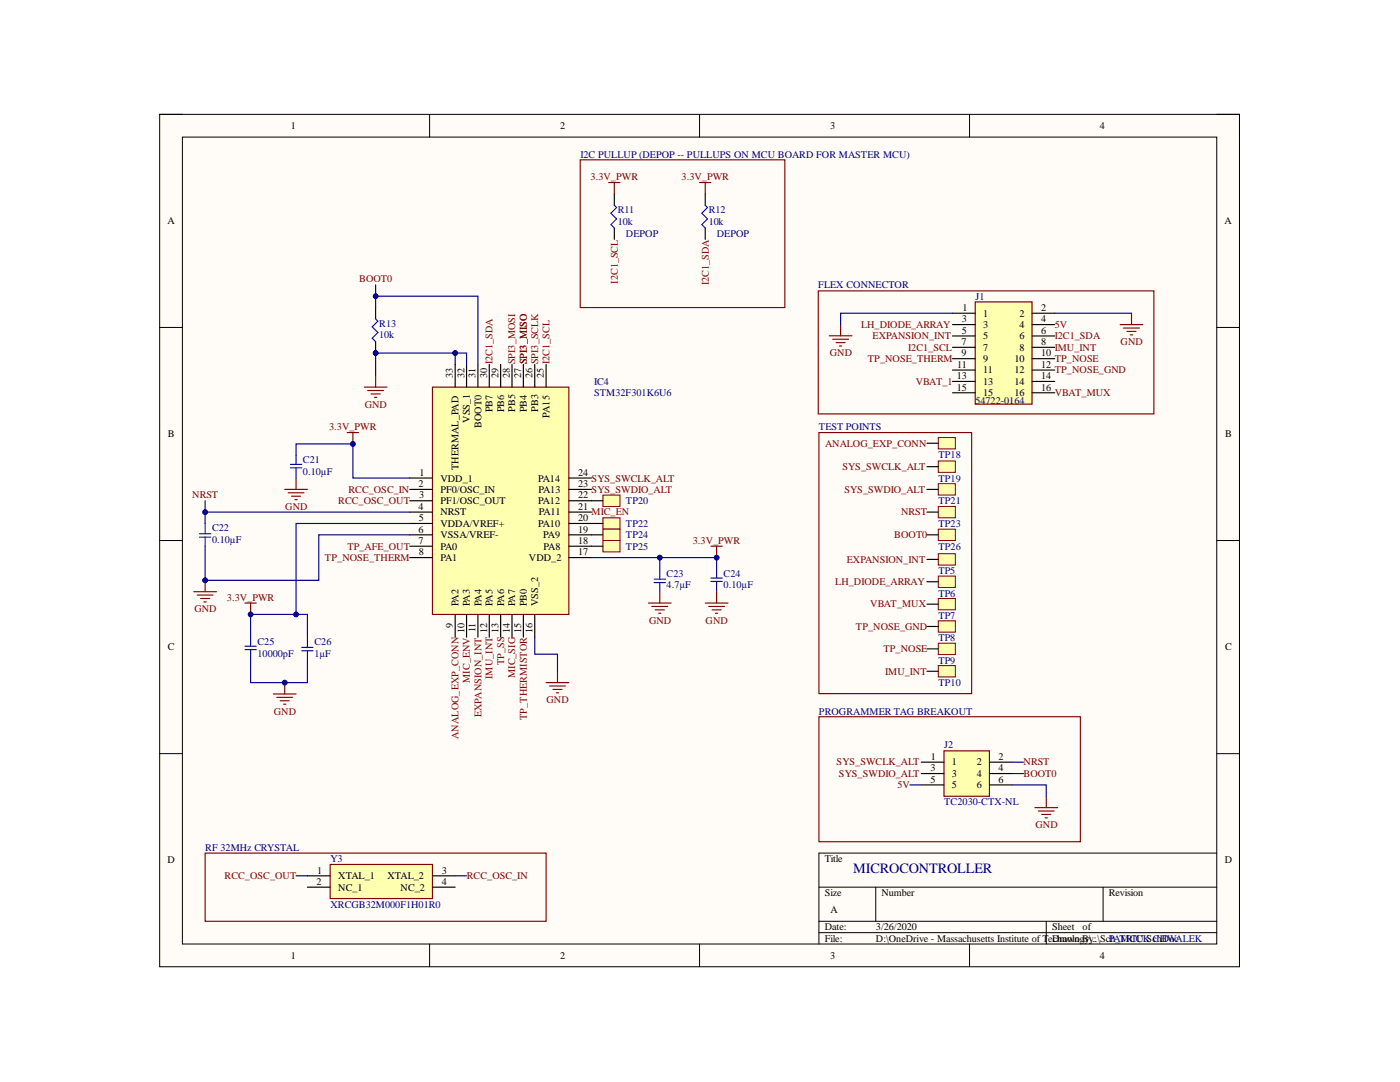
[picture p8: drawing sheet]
<svg xmlns="http://www.w3.org/2000/svg" width="279mm" height="216mm" viewBox="0 0 279 216" stroke-linecap="round" stroke-linejoin="round" font-family="sans-serif">
<path d="M31.9 22.8h215.5v170.1h-215.5z" fill-rule="evenodd" fill="#fffcf8"/>
<path d="M31.9 22.8h215.5v170.1h-215.5z" fill="none" stroke="#000" stroke-width=".2"/>
<path d="M36.4 27.4h206.4v161h-206.4z" fill-rule="evenodd" fill="#fffcf8"/>
<g fill="none" stroke="#000" stroke-width=".2">
<path d="M31.9 22.8h4.5M36.4 27.4h206.4v161h-206.4zM85.7 22.8v4.6M139.6 22.8v4.6M193.5 22.8v4.6M242.8 22.8h4.6v4.6M31.9 65.3h4.5M242.8 65.3h4.6M31.9 107.9h4.5M242.8 107.9h4.6M31.9 150.4h4.5M242.8 150.4h4.6"/>
<path d="M163.4 177h79.4M174.8 177v6.8M220.1 177v6.8M242.8 170.2h-79.4v18.2M85.7 188.4v4.5M139.6 188.4v4.5M163.4 183.8h79.4M163.4 186.1h79.4M193.5 188.4v4.5M208.8 183.8v4.6M247.4 188.4v4.5"/>
</g>
<path d="M86.3 77.2h27.2v45.4h-27.2z" fill-rule="evenodd" fill="#ffffb0"/>
<path d="M86.3 77.2h27.2v45.4h-27.2zM38.7 118.1h4.5M39.4 118.7h3.1M40 119.4h1.8M40.9 115.8v2.3M40.7 120.1h.5" fill="none" stroke="#800000" stroke-width=".23"/>
<g fill="none" stroke="#000" stroke-width=".23">
<path d="M90.8 72.7v4.5M93.1 72.7v4.5M95.4 72.7v4.5M97.6 72.7v4.5M99.9 72.7v4.5M102.2 72.7v4.5M104.5 72.7v4.5M106.7 72.7v4.5M109 72.7v4.5M81.8 95.4h4.5M81.8 97.7h4.5M81.8 99.9h4.5"/>
<path d="M113.5 95.4h4.6M113.5 97.7h4.6M113.5 99.9h4.6M81.8 102.2h4.5M81.8 104.5h4.5M81.8 106.7h4.5M81.8 109h4.5M81.8 111.3h4.5M113.5 102.2h4.6M113.5 104.5h4.6M113.5 106.7h4.6M113.5 109h4.6"/>
<path d="M113.5 111.3h4.6M90.8 122.6v4.5M93.1 122.6v4.5M95.4 122.6v4.5M97.6 122.6v4.5M99.9 122.6v4.5M102.2 122.6v4.5M104.5 122.6v4.5M106.7 122.6v4.5"/>
</g>
<circle cx="40.9" cy="115.8" r=".45" fill="#000080"/>
<circle cx="40.9" cy="115.8" r=".45" fill="none" stroke="#000080" stroke-width=".2"/>
<path d="M122.6 41l.5 .4-1.2 1.1 1.2 1.2-1.2 1.1 .7 .7M140.7 41l.5 .4-1.1 1.1 1.1 1.2-1.1 1.1 .6 .7M39.8 107.2h2.3M39.8 106.5h2.3M40.9 104.5v2M40.9 107.2v1.8" fill="none" stroke="#00f" stroke-width=".23"/>
<g fill="none" stroke="#800000" stroke-width=".23">
<path d="M115.8 31.9h40.8v29.5h-40.8zM121.5 36.4h2.2M122.6 36.4v2.3M139.6 36.4h2.3M140.7 36.4v2.3M72.7 77.2h4.5M73.4 77.9h3.2M74.1 78.6h1.8M74.7 79.3h.5M75 75v2.2M109 136.2h4.5M109.7 136.9h3.1"/>
<path d="M110.4 137.6h1.8M111 138.2h.5M111.3 133.9v2.3"/>
</g>
<path d="M122.6 38.7v2.3M140.7 38.7v2.3M122.6 45.5v2.3M140.7 45.5v2.3" fill="none" stroke="#000" stroke-width=".23"/>
<circle cx="75" cy="70.4" r=".45" fill="#000080"/>
<circle cx="75" cy="70.4" r=".45" fill="none" stroke="#000080" stroke-width=".2"/>
<path d="M75 61.4v2.2M75 68.2v2.2" fill="none" stroke="#000" stroke-width=".23"/>
<circle cx="75" cy="70.4" r=".45" fill="#000080"/>
<circle cx="75" cy="70.4" r=".45" fill="none" stroke="#000080" stroke-width=".2"/>
<path d="M75 63.6l.4 .5-1.1 1.1 1.1 1.2-1.1 1.1 .7 .7" fill="none" stroke="#00f" stroke-width=".23"/>
<path d="M65.9 172.5h20.4v6.8h-20.4z" fill-rule="evenodd" fill="#ffffb0"/>
<path d="M40.9 170.2h68.1v13.6h-68.1zM65.9 172.5h20.4v6.8h-20.4z" fill="none" stroke="#800000" stroke-width=".23"/>
<path d="M61.4 174.8h4.5M61.4 177h4.5M86.3 174.8h4.5M86.3 177h4.5" fill="none" stroke="#000" stroke-width=".23"/>
<path d="M188.4 149.8h9.1v9.1h-9.1z" fill-rule="evenodd" fill="#ffffb0"/>
<path d="M69.3 86.3h2.3M70.4 86.3v2.3M163.4 143h52.2v25h-52.2zM188.4 149.8h9.1v9.1h-9.1zM208.8 158.9v2.3M206.5 161.2h4.6M207.2 161.8h3.2M207.9 162.5h1.8M208.6 163.2h.4" fill="none" stroke="#800000" stroke-width=".23"/>
<path d="M183.9 152.1h4.5M183.9 154.4h4.5M183.9 156.6h4.5M197.5 152.1h4.5M197.5 154.4h4.5M197.5 156.6h4.5" fill="none" stroke="#000" stroke-width=".23"/>
<circle cx="70.4" cy="88.6" r=".45" fill="#000080"/>
<circle cx="70.4" cy="88.6" r=".45" fill="none" stroke="#000080" stroke-width=".2"/>
<path d="M58 92.7h2.2M58 93.3h2.2M59.1 90.8v1.9M59.1 93.3v2.1M141.9 115.3h2.2M141.9 116h2.2M143 113.5v1.8M143 116v2.1" fill="none" stroke="#00f" stroke-width=".23"/>
<path d="M56.8 97.7h4.6M57.5 98.3h3.2M58.2 99h1.8M58.9 99.7h.4M59.1 95.4v2.3M141.9 109h2.2M143 109v2.3M143 118.1v2.2M140.7 120.3h4.6M141.4 121h3.2M142.1 121.7h1.8M142.8 122.4h.4" fill="none" stroke="#800000" stroke-width=".23"/>
<circle cx="143" cy="111.3" r=".45" fill="#000080"/>
<circle cx="143" cy="111.3" r=".45" fill="none" stroke="#000080" stroke-width=".2"/>
<path d="M130.5 116.3h2.3M130.5 115.6h2.3M131.7 113.5v2.1M131.7 116.3v1.8M48.9 128.9h2.2M48.9 129.6h2.2M50 127.1v1.8M50 129.6v2.1" fill="none" stroke="#00f" stroke-width=".23"/>
<path d="M131.7 118.1v2.2M54.5 138.5h4.6M55.2 139.2h3.2M55.9 139.8h1.8M56.8 136.2v2.3M129.4 120.3h4.5M130.1 121h3.2M130.8 121.7h1.8M131.4 122.4h.5M56.6 140.5h.4" fill="none" stroke="#800000" stroke-width=".23"/>
<circle cx="56.8" cy="136.2" r=".45" fill="#000080"/>
<circle cx="56.8" cy="136.2" r=".45" fill="none" stroke="#000080" stroke-width=".2"/>
<path d="M48.9 120.3h2.2M50 120.3v2.3" fill="none" stroke="#800000" stroke-width=".23"/>
<circle cx="50" cy="122.6" r=".45" fill="#000080"/>
<circle cx="50" cy="122.6" r=".45" fill="none" stroke="#000080" stroke-width=".2"/>
<path d="M187.3 87.3h3.4v2.3h-3.4z" fill-rule="evenodd" fill="#ffffb0"/>
<path d="M187.3 87.3h3.4v2.3h-3.4z" fill="none" stroke="#800000" stroke-width=".2"/>
<path d="M185 88.4h2.3" fill="none" stroke="#000" stroke-width=".23"/>
<path d="M187.3 92h3.4v2.3h-3.4z" fill-rule="evenodd" fill="#ffffb0"/>
<path d="M187.3 92h3.4v2.3h-3.4z" fill="none" stroke="#800000" stroke-width=".2"/>
<path d="M185 93.1h2.3" fill="none" stroke="#000" stroke-width=".23"/>
<path d="M187.3 96.5h3.4v2.3h-3.4z" fill-rule="evenodd" fill="#ffffb0"/>
<path d="M187.3 96.5h3.4v2.3h-3.4z" fill="none" stroke="#800000" stroke-width=".2"/>
<path d="M185 97.7h2.3" fill="none" stroke="#000" stroke-width=".23"/>
<path d="M187.3 101.1h3.4v2.2h-3.4z" fill-rule="evenodd" fill="#ffffb0"/>
<path d="M187.3 101.1h3.4v2.2h-3.4z" fill="none" stroke="#800000" stroke-width=".2"/>
<path d="M185 102.2h2.3" fill="none" stroke="#000" stroke-width=".23"/>
<path d="M187.3 105.6h3.4v2.3h-3.4z" fill-rule="evenodd" fill="#ffffb0"/>
<path d="M187.3 105.6h3.4v2.3h-3.4z" fill="none" stroke="#800000" stroke-width=".2"/>
<path d="M185 106.7h2.3" fill="none" stroke="#000" stroke-width=".23"/>
<path d="M120.3 98.8h3.4v2.3h-3.4z" fill-rule="evenodd" fill="#ffffb0"/>
<path d="M120.3 98.8h3.4v2.3h-3.4z" fill="none" stroke="#800000" stroke-width=".2"/>
<path d="M118.1 99.9h2.2" fill="none" stroke="#000" stroke-width=".23"/>
<path d="M120.3 103.3h3.4v2.3h-3.4z" fill-rule="evenodd" fill="#ffffb0"/>
<path d="M120.3 103.3h3.4v2.3h-3.4z" fill="none" stroke="#800000" stroke-width=".2"/>
<path d="M118.1 104.5h2.2" fill="none" stroke="#000" stroke-width=".23"/>
<path d="M120.3 105.6h3.4v2.3h-3.4z" fill-rule="evenodd" fill="#ffffb0"/>
<path d="M120.3 105.6h3.4v2.3h-3.4z" fill="none" stroke="#800000" stroke-width=".2"/>
<path d="M118.1 106.7h2.2" fill="none" stroke="#000" stroke-width=".23"/>
<path d="M120.3 107.9h3.4v2.2h-3.4z" fill-rule="evenodd" fill="#ffffb0"/>
<path d="M120.3 107.9h3.4v2.2h-3.4z" fill="none" stroke="#800000" stroke-width=".2"/>
<path d="M118.1 109h2.2" fill="none" stroke="#000" stroke-width=".23"/>
<path d="M60.2 129.9h2.3M60.2 129.2h2.3M61.4 127.1v2.1M61.4 129.9v1.8" fill="none" stroke="#00f" stroke-width=".23"/>
<path d="M187.3 110.5h3.4v2.3h-3.4z" fill-rule="evenodd" fill="#ffffb0"/>
<path d="M187.3 110.5h3.4v2.3h-3.4z" fill="none" stroke="#800000" stroke-width=".2"/>
<path d="M185 111.6h2.3" fill="none" stroke="#000" stroke-width=".23"/>
<path d="M187.3 114.9h3.4v2.3h-3.4z" fill-rule="evenodd" fill="#ffffb0"/>
<path d="M187.3 114.9h3.4v2.3h-3.4z" fill="none" stroke="#800000" stroke-width=".2"/>
<path d="M185 116.1h2.3" fill="none" stroke="#000" stroke-width=".23"/>
<path d="M187.3 119.4h3.4v2.3h-3.4z" fill-rule="evenodd" fill="#ffffb0"/>
<path d="M187.3 119.4h3.4v2.3h-3.4z" fill="none" stroke="#800000" stroke-width=".2"/>
<path d="M185 120.5h2.3" fill="none" stroke="#000" stroke-width=".23"/>
<path d="M187.3 123.9h3.4v2.2h-3.4z" fill-rule="evenodd" fill="#ffffb0"/>
<path d="M187.3 123.9h3.4v2.2h-3.4z" fill="none" stroke="#800000" stroke-width=".2"/>
<path d="M185 125h2.3" fill="none" stroke="#000" stroke-width=".23"/>
<path d="M187.3 128.3h3.4v2.3h-3.4z" fill-rule="evenodd" fill="#ffffb0"/>
<path d="M187.3 128.3h3.4v2.3h-3.4z" fill="none" stroke="#800000" stroke-width=".2"/>
<path d="M185 129.5h2.3" fill="none" stroke="#000" stroke-width=".23"/>
<path d="M187.3 132.8h3.4v2.3h-3.4z" fill-rule="evenodd" fill="#ffffb0"/>
<path d="M187.3 132.8h3.4v2.3h-3.4z" fill="none" stroke="#800000" stroke-width=".2"/>
<path d="M185 133.9h2.3" fill="none" stroke="#000" stroke-width=".23"/>
<path d="M163.4 86.3h30.5v52.1h-30.5z" fill="none" stroke="#800000" stroke-width=".23"/>
<path d="M194.6 60.2h11.4v20.4h-11.4z" fill-rule="evenodd" fill="#ffffb0"/>
<path d="M163.3 58h67v24.6h-67zM165.5 67h4.5M166.2 67.7h3.2M166.9 68.4h1.8M167.5 69h.5M167.8 64.7v2.3M194.6 60.2h11.4v20.4h-11.4zM223.5 64.8h4.6M224.2 65.5h3.2M224.9 66.1h1.8M225.6 66.8h.4M225.8 62.5v2.3" fill="none" stroke="#800000" stroke-width=".23"/>
<g fill="none" stroke="#000" stroke-width=".23">
<path d="M190.1 62.5h4.5M190.1 64.8h4.5M190.1 67h4.5M190.1 69.3h4.5M190.1 71.6h4.5M190.1 73.8h4.5M190.1 76.1h4.5M190.1 78.4h4.5M206 62.5h4.5M206 64.8h4.5M206 67h4.5M206 69.3h4.5"/>
<path d="M206 71.6h4.5M206 73.8h4.5M206 76.1h4.5M206 78.4h4.5"/>
</g>
<path d="M210.5 62.5h15.3M81.8 106.7h-18.2v9.1h-22.7v-6.8" fill="none" stroke="#000080" stroke-width=".23"/>
<circle cx="40.9" cy="115.8" r=".45" fill="#000080"/>
<circle cx="40.9" cy="115.8" r=".45" fill="none" stroke="#000080" stroke-width=".2"/>
<path d="M81.8 102.2h-40.9v2.3" fill="none" stroke="#000080" stroke-width=".23"/>
<circle cx="40.9" cy="102.2" r=".45" fill="#000080"/>
<circle cx="40.9" cy="102.2" r=".45" fill="none" stroke="#000080" stroke-width=".2"/>
<path d="M50 131.7v4.5h11.4v-4.5" fill="none" stroke="#000080" stroke-width=".23"/>
<circle cx="56.8" cy="136.2" r=".45" fill="#000080"/>
<circle cx="56.8" cy="136.2" r=".45" fill="none" stroke="#000080" stroke-width=".2"/>
<path d="M50 127.1v-4.5h11.4v4.5" fill="none" stroke="#000080" stroke-width=".23"/>
<circle cx="50" cy="122.6" r=".45" fill="#000080"/>
<circle cx="50" cy="122.6" r=".45" fill="none" stroke="#000080" stroke-width=".2"/>
<circle cx="59.1" cy="122.6" r=".45" fill="#000080"/>
<circle cx="59.1" cy="122.6" r=".45" fill="none" stroke="#000080" stroke-width=".2"/>
<path d="M81.8 104.5h-22.7v18.1M59.1 174.8h2.3" fill="none" stroke="#000080" stroke-width=".23"/>
<circle cx="59.1" cy="122.6" r=".45" fill="#000080"/>
<circle cx="59.1" cy="122.6" r=".45" fill="none" stroke="#000080" stroke-width=".2"/>
<path d="M59.1 90.8v-2.2h11.3v6.8h11.4" fill="none" stroke="#000080" stroke-width=".23"/>
<circle cx="70.4" cy="88.6" r=".45" fill="#000080"/>
<circle cx="70.4" cy="88.6" r=".45" fill="none" stroke="#000080" stroke-width=".2"/>
<path d="M93.1 72.7v-2.3h-18.1v4.6" fill="none" stroke="#000080" stroke-width=".23"/>
<circle cx="75" cy="70.4" r=".45" fill="#000080"/>
<circle cx="75" cy="70.4" r=".45" fill="none" stroke="#000080" stroke-width=".2"/>
<circle cx="90.8" cy="70.4" r=".45" fill="#000080"/>
<circle cx="90.8" cy="70.4" r=".45" fill="none" stroke="#000080" stroke-width=".2"/>
<path d="M75 61.4v-2.3h20.4v13.6" fill="none" stroke="#000080" stroke-width=".23"/>
<circle cx="75" cy="59.1" r=".45" fill="#000080"/>
<circle cx="75" cy="59.1" r=".45" fill="none" stroke="#000080" stroke-width=".2"/>
<path d="M118.1 111.3h24.9v2.2M106.7 127.1v3.4h4.6v3.4M90.8 174.8h2.3" fill="none" stroke="#000080" stroke-width=".23"/>
<circle cx="131.7" cy="111.3" r=".45" fill="#000080"/>
<circle cx="131.7" cy="111.3" r=".45" fill="none" stroke="#000080" stroke-width=".2"/>
<circle cx="143" cy="111.3" r=".45" fill="#000080"/>
<circle cx="143" cy="111.3" r=".45" fill="none" stroke="#000080" stroke-width=".2"/>
<path d="M190.1 62.5h-22.3v2.2M40.9 99.9v2.3M181.6 156.6h2.3M202 156.6h6.8v2.3M202 154.4h2.3M202 152.1h2.3" fill="none" stroke="#000080" stroke-width=".23"/>
<circle cx="40.9" cy="102.2" r=".45" fill="#000080"/>
<circle cx="40.9" cy="102.2" r=".45" fill="none" stroke="#000080" stroke-width=".2"/>
<path d="M75 56.8v2.3" fill="none" stroke="#000080" stroke-width=".23"/>
<circle cx="75" cy="59.1" r=".45" fill="#000080"/>
<circle cx="75" cy="59.1" r=".45" fill="none" stroke="#000080" stroke-width=".2"/>
<path d="M90.8 70.4v2.3" fill="none" stroke="#000080" stroke-width=".23"/>
<circle cx="90.8" cy="70.4" r=".45" fill="#000080"/>
<circle cx="90.8" cy="70.4" r=".45" fill="none" stroke="#000080" stroke-width=".2"/>
<path d="M131.7 111.3v2.2" fill="none" stroke="#000080" stroke-width=".23"/>
<circle cx="131.7" cy="111.3" r=".45" fill="#000080"/>
<circle cx="131.7" cy="111.3" r=".45" fill="none" stroke="#000080" stroke-width=".2"/>
<text font-size="2.8" fill="#000080" x="170.3" y="174.1">MICROCONTROLLER</text>
<g font-size="2">
<text x="58" y="25.7">1</text>
<text x="111.8" y="25.7">2</text>
<text x="165.7" y="25.7">3</text>
<text x="219.5" y="25.7">4</text>
<text x="33.4" y="44.8">A</text>
<text x="244.4" y="44.8">A</text>
<text x="192" y="64.3">3</text>
<text x="192.1" y="62">1</text>
<text x="196.2" y="63.2">1</text>
<text x="196.2" y="65.4">3</text>
<text x="203.5" y="63.2">2</text>
<text x="203.5" y="65.4">4</text>
<text x="207.8" y="62">2</text>
<text x="207.8" y="64.3">4</text>
<text x="191.9" y="68.9">7</text>
<text x="191.9" y="71.1">9</text>
<text x="192" y="66.6">5</text>
<text x="196.2" y="67.7">5</text>
<text x="196.2" y="69.9">7</text>
<text x="203.5" y="67.7">6</text>
<text x="203.5" y="69.9">8</text>
<text x="207.8" y="66.6">6</text>
<text x="207.8" y="68.9">8</text>
<text x="207.8" y="71.1">10</text>
<text x="90.4" y="75.4" transform="rotate(-90 90.4 75.4)">33</text>
<text x="92.7" y="75.4" transform="rotate(-90 92.7 75.4)">32</text>
<text x="94.9" y="75.4" transform="rotate(-90 94.9 75.4)">31</text>
<text x="97.2" y="75.4" transform="rotate(-90 97.2 75.4)">30</text>
<text x="99.5" y="75.4" transform="rotate(-90 99.5 75.4)">29</text>
<text x="101.8" y="75.4" transform="rotate(-90 101.8 75.4)">28</text>
<text x="104" y="75.4" transform="rotate(-90 104 75.4)">27</text>
<text x="106.3" y="75.4" transform="rotate(-90 106.3 75.4)">26</text>
<text x="108.5" y="75.4" transform="rotate(-90 108.5 75.4)">25</text>
<text x="190.9" y="75.6">13</text>
<text x="190.9" y="77.9">15</text>
<text x="191" y="73.4">11</text>
<text x="196.2" y="72.3">9</text>
<text x="196.2" y="74.5">11</text>
<text x="196.2" y="76.8">13</text>
<text x="202.4" y="72.3">10</text>
<text x="202.4" y="74.5">12</text>
<text x="202.4" y="76.8">14</text>
<text x="207.8" y="73.4">12</text>
<text x="207.8" y="75.6">14</text>
<text x="207.8" y="77.9">16</text>
<text x="98.3" y="82.3" transform="rotate(-90 98.3 82.3)">PB7</text>
<text x="100.6" y="82.3" transform="rotate(-90 100.6 82.3)">PB6</text>
<text x="102.8" y="82.2" transform="rotate(-90 102.8 82.2)">PB5</text>
<text x="105.1" y="82.3" transform="rotate(-90 105.1 82.3)">PB4</text>
<text x="107.4" y="82.2" transform="rotate(-90 107.4 82.2)">PB3</text>
<text x="109.7" y="83.4" transform="rotate(-90 109.7 83.4)">PA15</text>
<text x="196.2" y="79">15</text>
<text x="202.4" y="79">16</text>
<text x="33.5" y="87.3">B</text>
<text x="93.8" y="84.4" transform="rotate(-90 93.8 84.4)">VSS_1</text>
<text x="96.1" y="85.4" transform="rotate(-90 96.1 85.4)">BOOT0</text>
<text x="244.5" y="87.3">B</text>
<text x="83.7" y="94.9">1</text>
<text x="91.5" y="93.8" transform="rotate(-90 91.5 93.8)">THERMAL_PAD</text>
<text x="115.4" y="94.9">24</text>
<text x="83.5" y="97.2">2</text>
<text x="83.5" y="101.8">4</text>
<text x="83.7" y="99.5">3</text>
<text x="87.9" y="96.1">VDD_1</text>
<text x="87.9" y="98.3">PF0/OSC_IN</text>
<text x="87.9" y="100.6">PF1/OSC_OUT</text>
<text x="107.4" y="96.1">PA14</text>
<text x="107.4" y="100.6">PA12</text>
<text x="107.4" y="98.3">PA13</text>
<text x="115.4" y="97.2">23</text>
<text x="115.4" y="99.5">22</text>
<text x="115.4" y="101.8">21</text>
<text x="83.5" y="106.3">6</text>
<text x="83.6" y="104">5</text>
<text x="87.9" y="102.8">NRST</text>
<text x="87.9" y="105.1">VDDA/VREF+</text>
<text x="87.9" y="107.4">VSSA/VREF-</text>
<text x="107.4" y="105.1">PA10</text>
<text x="107.5" y="102.8">PA11</text>
<text x="108.4" y="107.4">PA9</text>
<text x="115.4" y="104">20</text>
<text x="115.4" y="106.3">19</text>
<text x="83.5" y="108.5">7</text>
<text x="83.6" y="110.8">8</text>
<text x="87.9" y="109.7">PA0</text>
<text x="87.9" y="111.9">PA1</text>
<text x="105.6" y="111.9">VDD_2</text>
<text x="108.5" y="109.7">PA8</text>
<text x="115.4" y="108.5">18</text>
<text x="115.4" y="110.8">17</text>
<text x="90.4" y="125.3" transform="rotate(-90 90.4 125.3)">9</text>
<text x="91.5" y="121" transform="rotate(-90 91.5 121)">PA2</text>
<text x="93.8" y="121" transform="rotate(-90 93.8 121)">PA3</text>
<text x="96.1" y="121" transform="rotate(-90 96.1 121)">PA4</text>
<text x="98.3" y="121" transform="rotate(-90 98.3 121)">PA5</text>
<text x="100.6" y="121" transform="rotate(-90 100.6 121)">PA6</text>
<text x="102.8" y="121" transform="rotate(-90 102.8 121)">PA7</text>
<text x="105.1" y="121" transform="rotate(-90 105.1 121)">PB0</text>
<text x="107.4" y="121" transform="rotate(-90 107.4 121)">VSS_2</text>
<text x="33.5" y="129.8">C</text>
<text x="92.7" y="126.4" transform="rotate(-90 92.7 126.4)">10</text>
<text x="94.9" y="126.2" transform="rotate(-90 94.9 126.2)">11</text>
<text x="97.2" y="126.4" transform="rotate(-90 97.2 126.4)">12</text>
<text x="99.5" y="126.3" transform="rotate(-90 99.5 126.3)">13</text>
<text x="101.8" y="126.4" transform="rotate(-90 101.8 126.4)">14</text>
<text x="104" y="126.3" transform="rotate(-90 104 126.3)">15</text>
<text x="106.3" y="126.4" transform="rotate(-90 106.3 126.4)">16</text>
<text x="244.5" y="129.8">C</text>
<text x="185.7" y="153.9">3</text>
<text x="185.8" y="151.7">1</text>
<text x="190" y="152.7">1</text>
<text x="190" y="155">3</text>
<text x="194.9" y="152.7">2</text>
<text x="194.9" y="155">4</text>
<text x="199.3" y="151.7">2</text>
<text x="199.3" y="153.9">4</text>
<text x="185.7" y="156.2">5</text>
<text x="190" y="157.3">5</text>
<text x="194.9" y="157.3">6</text>
<text x="199.3" y="156.2">6</text>
<text x="33.4" y="172.3">D</text>
<text x="164.6" y="172">Title</text>
<text x="244.4" y="172.3">D</text>
<text x="63.2" y="176.6">2</text>
<text x="63.3" y="174.3">1</text>
<text x="67.5" y="175.4">XTAL_1</text>
<text x="67.5" y="177.7">NC_1</text>
<text x="77.3" y="175.4">XTAL_2</text>
<text x="80" y="177.7">NC_2</text>
<text x="88.2" y="174.3">3</text>
<text x="88.2" y="176.6">4</text>
<text x="164.6" y="178.9">Size</text>
<text x="175.9" y="178.9">Number</text>
<text x="221.3" y="178.9">Revision</text>
<text x="164.6" y="185.6">Date:</text>
<text x="165.7" y="182.2">A</text>
<text x="174.8" y="185.6">3/26/2020</text>
<text x="210" y="185.6">Sheet</text>
<text x="216.1" y="185.6">of</text>
<text x="58" y="191.3">1</text>
<text x="111.8" y="191.3">2</text>
<text x="164.6" y="187.9">File:</text>
<text x="165.7" y="191.3">3</text>
<text x="174.8" y="187.9">D:\OneDrive - Massachusetts Institute of T</text>
<text x="209.2" y="187.9">eDrawn y\..\ScPh_MCU.SchDoc</text>
<text x="210.1" y="187.9">chnologBy:</text>
<text x="219.5" y="191.3">4</text>
</g>
<g font-size="2" fill="#000080">
<text x="115.8" y="31.4">I2C PULLUP (DEPOP -- PULLUPS ON MCU BOARD FOR MASTER MCU)</text>
<text x="123.3" y="42.5">R11</text>
<text x="123.3" y="44.8">10k</text>
<text x="124.9" y="47.3">DEPOP</text>
<text x="141.4" y="42.5">R12</text>
<text x="141.4" y="44.8">10k</text>
<text x="143.1" y="47.3">DEPOP</text>
<text x="163.3" y="57.6">FLEX CONNECTOR</text>
<text x="194.7" y="59.8">J1</text>
<text x="75.7" y="65.2">R13</text>
<text x="75.7" y="67.5">10k</text>
<text x="118.6" y="76.8">IC4</text>
<text x="118.6" y="79">STM32F301K6U6</text>
<text x="194.7" y="80.6">54722-0164</text>
<text x="163.4" y="85.9">TEST POINTS</text>
<text x="60.5" y="92.4">C21</text>
<text x="60.5" y="94.7">0.10µF</text>
<text x="187.3" y="91.4">TP18</text>
<text x="124.9" y="100.6">TP20</text>
<text x="187.3" y="96.1">TP19</text>
<text x="187.3" y="100.6">TP21</text>
<text x="42.3" y="106">C22</text>
<text x="124.9" y="105.1">TP22</text>
<text x="124.9" y="107.4">TP24</text>
<text x="187.3" y="105.1">TP23</text>
<text x="42.3" y="108.3">0.10µF</text>
<text x="124.9" y="109.7">TP25</text>
<text x="187.3" y="109.7">TP26</text>
<text x="133" y="115.1">C23</text>
<text x="133" y="117.4">4.7µF</text>
<text x="144.4" y="115.1">C24</text>
<text x="144.4" y="117.4">0.10µF</text>
<text x="187.3" y="114.6">TP5</text>
<text x="187.3" y="119">TP6</text>
<text x="187.3" y="123.5">TP7</text>
<text x="51.4" y="128.7">C25</text>
<text x="51.4" y="131">10000pF</text>
<text x="62.8" y="128.7">C26</text>
<text x="62.8" y="131">1µF</text>
<text x="187.3" y="128">TP8</text>
<text x="187.3" y="132.4">TP9</text>
<text x="187.3" y="136.9">TP10</text>
<text x="163.4" y="142.6">PROGRAMMER TAG BREAKOUT</text>
<text x="188.4" y="149.4">J2</text>
<text x="188.4" y="160.7">TC2030-CTX-NL</text>
<text x="41" y="169.8">RF 32MHz CRYSTAL</text>
<text x="65.9" y="172">Y3</text>
<text x="65.9" y="181.1">XRCGB32M000F1H01R0</text>
<text x="222.2" y="187.9">ATRICK CHWALEK</text>
</g>
<g font-size="2" fill="#800000">
<text x="117.9" y="36">3.3V_PWR</text>
<text x="136" y="36">3.3V_PWR</text>
<text x="71.7" y="56.3">BOOT0</text>
<text x="123.3" y="56.6" transform="rotate(-90 123.3 56.6)">I2C1_SCL</text>
<text x="141.4" y="57" transform="rotate(-90 141.4 57)">I2C1_SDA</text>
<text x="171.8" y="65.4">LH_DIODE_ARRAY</text>
<text x="210.5" y="65.4">5V</text>
<text x="165.6" y="71.1">GND</text>
<text x="174.1" y="67.7">EXPANSION_INT</text>
<text x="181.3" y="69.9">I2C1_SCL</text>
<text x="210.5" y="69.9">IMU_INT</text>
<text x="210.5" y="67.7">I2C1_SDA</text>
<text x="223.6" y="68.9">GND</text>
<text x="98.3" y="72.7" transform="rotate(-90 98.3 72.7)">I2C1_SDA</text>
<text x="102.8" y="72.7" transform="rotate(-90 102.8 72.7)">SPI3_MOSI</text>
<text x="105.1" y="72.7" transform="rotate(-90 105.1 72.7)">SPI3_MISO</text>
<text x="107.4" y="72.7" transform="rotate(-90 107.4 72.7)">SPI3_SCLK</text>
<text x="109.7" y="72.7" transform="rotate(-90 109.7 72.7)">I2C1_SCL</text>
<text x="173.2" y="72.3">TP_NOSE_THERM</text>
<text x="182.7" y="76.8">VBAT_1</text>
<text x="210.5" y="74.5">TP_NOSE_GND</text>
<text x="210.5" y="72.3">TP_NOSE</text>
<text x="72.8" y="81.3">GND</text>
<text x="210.5" y="79">VBAT_MUX</text>
<text x="65.7" y="85.9">3.3V_PWR</text>
<text x="164.7" y="89.1">ANALOG_EXP_CONN</text>
<text x="168.1" y="93.8">SYS_SWCLK_ALT</text>
<text x="38.4" y="99.5">NRST</text>
<text x="56.9" y="101.8">GND</text>
<text x="67.5" y="100.6">RCC_OSC_OUT</text>
<text x="69.5" y="98.3">RCC_OSC_IN</text>
<text x="118.1" y="96.1">SYS_SWCLK_ALT</text>
<text x="118.1" y="98.3">SYS_SWDIO_ALT</text>
<text x="168.5" y="98.3">SYS_SWDIO_ALT</text>
<text x="118.1" y="102.8">MIC_EN</text>
<text x="178.5" y="107.4">BOOT0</text>
<text x="179.8" y="102.8">NRST</text>
<text x="64.9" y="111.9">TP_NOSE_THERM</text>
<text x="69.3" y="109.7">TP_AFE_OUT</text>
<text x="138.3" y="108.5">3.3V_PWR</text>
<text x="169" y="112.3">EXPANSION_INT</text>
<text x="45.3" y="119.9">3.3V_PWR</text>
<text x="166.7" y="116.7">LH_DIODE_ARRAY</text>
<text x="38.8" y="122.1">GND</text>
<text x="129.5" y="124.4">GND</text>
<text x="140.8" y="124.4">GND</text>
<text x="170.8" y="125.7">TP_NOSE_GND</text>
<text x="173.7" y="121.2">VBAT_MUX</text>
<text x="176.3" y="130.1">TP_NOSE</text>
<text x="93.8" y="136.2" transform="rotate(-90 93.8 136.2)">MIC_ENV</text>
<text x="98.3" y="135.5" transform="rotate(-90 98.3 135.5)">IMU_INT</text>
<text x="100.6" y="132.7" transform="rotate(-90 100.6 132.7)">TP_SS</text>
<text x="102.8" y="135.3" transform="rotate(-90 102.8 135.3)">MIC_SIG</text>
<text x="176.6" y="134.6">IMU_INT</text>
<text x="54.6" y="142.6">GND</text>
<text x="96.1" y="143.1" transform="rotate(-90 96.1 143.1)">EXPANSION_INT</text>
<text x="105.1" y="143.7" transform="rotate(-90 105.1 143.7)">TP_THERMISTOR</text>
<text x="109.1" y="140.3">GND</text>
<text x="91.5" y="147.5" transform="rotate(-90 91.5 147.5)">ANALOG_EXP_CONN</text>
<text x="167" y="152.7">SYS_SWCLK_ALT</text>
<text x="167.4" y="155">SYS_SWDIO_ALT</text>
<text x="204.3" y="155">BOOT0</text>
<text x="204.3" y="152.7">NRST</text>
<text x="179.1" y="157.3">5V</text>
<text x="206.6" y="165.3">GND</text>
<text x="44.8" y="175.4">RCC_OSC_OUT</text>
<text x="93.2" y="175.4">RCC_OSC_IN</text>
</g>
</svg>
